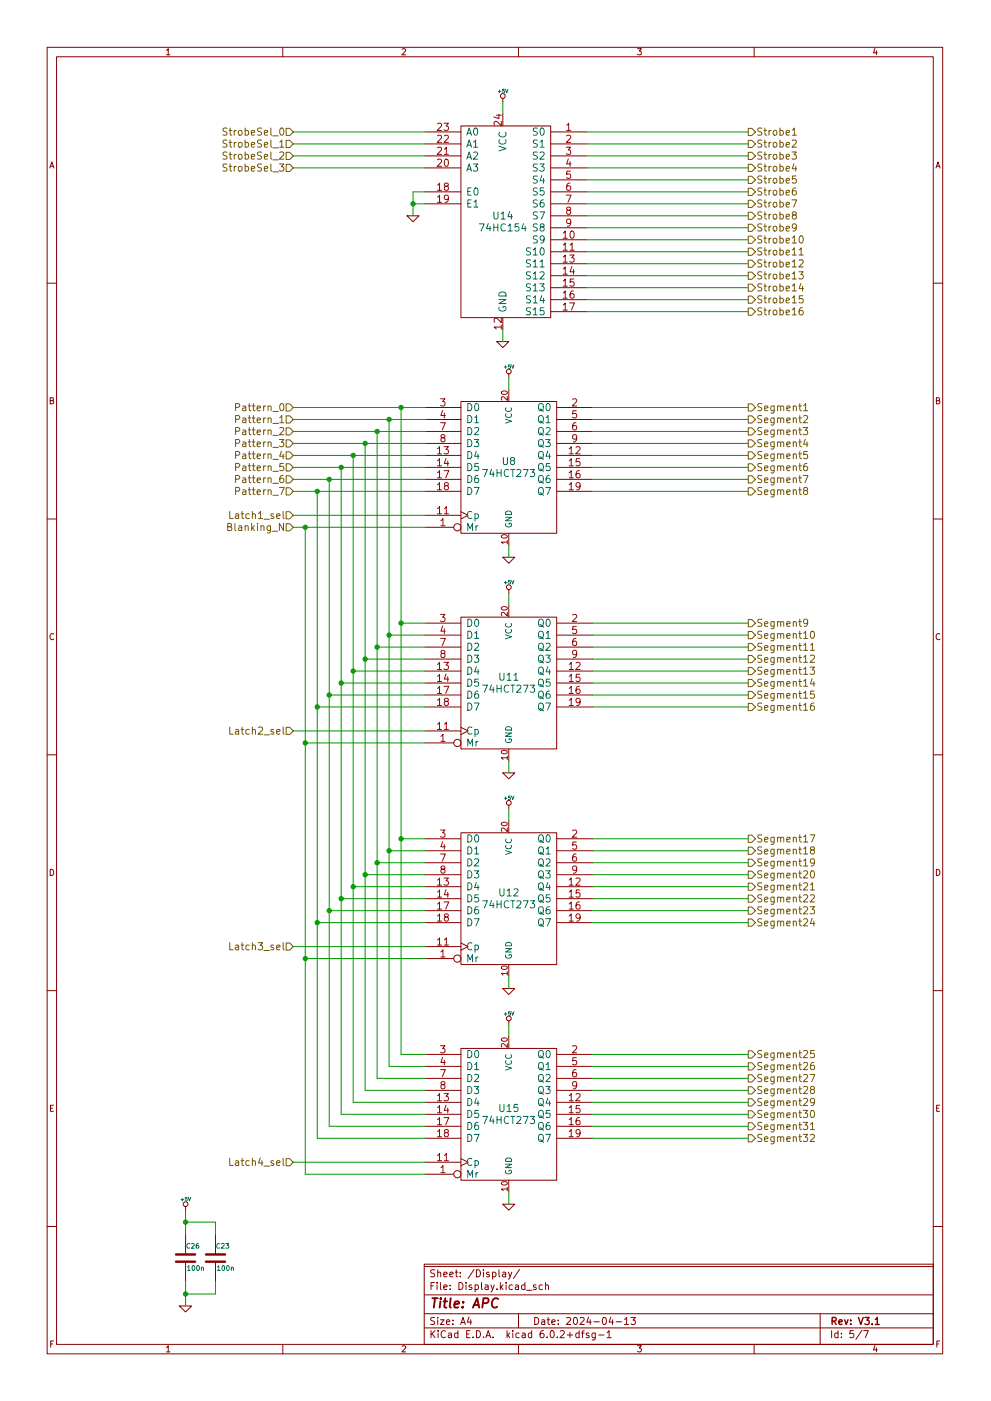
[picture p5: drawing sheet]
<svg xmlns="http://www.w3.org/2000/svg" width="210mm" height="297mm" viewBox="0 0 210 297" stroke-linecap="round" stroke-linejoin="round" font-family="sans-serif">
<g fill="none" stroke="#840000" stroke-width=".21">
<path d="M10 10h190v277h-190zM12 12h186v273h-186zM60 10v2M110 10v2M160 10v2M90.2 28h7.6M90.2 30.5h7.6M90.2 35.6h7.6M90.2 33.1h7.6M97.8 26.7h19v40.6h-19zM106.7 20.9v.7M116.8 28h7.7"/>
<path d="M116.8 30.5h7.7M116.8 35.6h7.7M116.8 33.1h7.7M116.8 38.1h7.7M86.4 45.8h2.5l-1.3 1.2zM90.2 40.7h7.6M90.2 43.2h7.6M116.8 50.8h7.7M116.8 53.4h7.7M116.8 55.9h7.7M116.8 58.5h7.7M116.8 40.7h7.7"/>
<path d="M116.8 43.2h7.7M116.8 45.8h7.7M116.8 48.3h7.7M10 60h2M105.4 72.4h2.5l-1.2 1.3zM107.9 79.3v.7M116.8 61h7.7M116.8 63.5h7.7M116.8 66.1h7.7M198 60h2M90.2 96.6h7.6M90.2 99.1h7.6"/>
<path d="M90.2 86.4h7.6M90.2 88.9h7.6M90.2 91.5h7.6M90.2 94h7.6M97.8 85.1h20.3v28h-20.3zM118.1 96.6h7.6M118.1 99.1h7.6M118.1 86.4h7.6M118.1 88.9h7.6M118.1 91.5h7.6M118.1 94h7.6M10 110h2"/>
<path d="M90.2 111.8h6.1M90.2 109.3h7.6M90.2 101.6h7.6M90.2 104.2h7.6M97.8 108.5l1.5 .8-1.5 .7M106.7 118.1h2.5l-1.3 1.3zM118.1 101.6h7.6M118.1 104.2h7.6M198 110h2M90.2 132.1h7.6M90.2 134.7h7.6M90.2 137.2h7.6"/>
<path d="M90.2 139.7h7.6M97.8 130.8h20.3v28h-20.3zM107.9 125v.8M118.1 132.1h7.6M118.1 134.7h7.6M118.1 137.2h7.6M118.1 139.7h7.6M90.2 157.5h6.1M90.2 155h7.6M90.2 142.3h7.6M90.2 144.8h7.6M90.2 147.4h7.6"/>
<path d="M90.2 149.9h7.6M97.8 154.2l1.5 .8-1.5 .7M118.1 142.3h7.6M118.1 144.8h7.6M118.1 147.4h7.6M118.1 149.9h7.6M10 160h2M90.2 177.8h7.6M97.8 176.6h20.3v27.9h-20.3zM106.7 163.9h2.5l-1.3 1.2zM107.9 170.7v.8M118.1 177.8h7.6"/>
<path d="M198 160h2M90.2 188h7.6M90.2 190.5h7.6M90.2 193.1h7.6M90.2 195.6h7.6M90.2 180.4h7.6M90.2 182.9h7.6M90.2 185.5h7.6M97.8 199.9l1.5 .8-1.5 .8M118.1 188h7.6M118.1 190.5h7.6M118.1 193.1h7.6"/>
<path d="M118.1 195.6h7.6M118.1 180.4h7.6M118.1 182.9h7.6M118.1 185.5h7.6M10 210h2M90.2 203.2h6.1M90.2 200.7h7.6M106.7 209.6h2.5l-1.3 1.3zM107.9 216.4v.8M198 210h2M90.2 233.7h7.6M90.2 236.3h7.6"/>
<path d="M90.2 238.8h7.6M90.2 223.6h7.6M90.2 226.1h7.6M90.2 228.6h7.6M90.2 231.2h7.6M97.8 222.3h20.3v27.9h-20.3zM118.1 233.7h7.6M118.1 236.3h7.6M118.1 238.8h7.6M118.1 223.6h7.6M118.1 226.1h7.6M118.1 228.6h7.6"/>
<path d="M118.1 231.2h7.6M39.4 255.8v.8M90.2 249h6.1M90.2 246.4h7.6M90.2 241.3h7.6M97.8 245.7l1.5 .7-1.5 .8M106.7 255.3h2.5l-1.3 1.3zM118.1 241.3h7.6M10 260h2M38.1 276.9h2.5l-1.2 1.3zM39.4 261.7v4.3M39.4 267.5v4.3"/>
<path d="M45.7 261.7v4.3M45.7 267.5v4.3M90 268h108v17h-108zM90 278.5h108M90 274.5h108M90 268.5h108M99.5 279.2l-.3 1.1h.9M99.9 279.8v1M106.7 269.8h.5l.1 .9M107.3 270.1h-.5l-.2 .3 .2 .3 .5-.1M107.9 269.7l.3 1M108.6 269.7l-.5 1.4-.2 .1"/>
<path d="M110 278.5v3M110.2 269.1l-1.3 2M111.7 273.6h1.2M113.7 272.5l-.3-.1-.2 .2v.2l.5 .2v.3h-.5M115.1 272.5l-.4-.1-.3 .3 .1 .6h.6M115.7 272.6l.2-.2 .4 .1 .1 .9M115.7 271.9v1.5M129.6 279.2l-.4 1.1h1M129.9 279.8v1M132.5 279.7l.4-.4v1.5M133.9 279.3h.9l-.5 .6 .4 .1v.7l-.2 .1-.6-.1M174 278.5v6.5"/>
<path d="M198 260h2M60 285v2M90 281.5h108M110 285v2M122.9 282.7l-.5-.1-.2 .3 .1 .6h.6M122.9 282.1v1.5M123.4 282.6h.5M123.9 282.1l-.3 .2v1.3M124.9 282.7l-.3-.1-.2 .2v.2l.5 .2v.3h-.5M126.3 282.6v1.2l-.3 .3-.3-.1M126.3 282.7l-.4-.1-.3 .3 .1 .6h.6M127 283h1.2"/>
<path d="M128.8 282.5l.4-.4v1.5M128.8 283.6h.9M130.7 280.2h1.2M132.5 280.8h.9M160 285v2M182.9 282l-1.3 2M183.2 282.1h1l-.6 1.5"/>
<circle cx="106.7" cy="20.4" r=".51"/>
<circle cx="108" cy="78.8" r=".51"/>
<circle cx="97" cy="111.8" r=".76"/>
<circle cx="108" cy="124.5" r=".51"/>
<circle cx="97" cy="157.5" r=".76"/>
<circle cx="108" cy="170.2" r=".51"/>
<circle cx="97" cy="203.2" r=".76"/>
<circle cx="108" cy="215.9" r=".51"/>
<circle cx="39.4" cy="255.3" r=".51"/>
<circle cx="97" cy="249" r=".76"/>
</g>
<path d="M185.7 279.7l.4-.4v1.5M185.7 280.8h.9" fill="none" stroke="#840000" stroke-width=".3"/>
<path d="M105.7 275.4a.88 .88 0 0 0-1 0 .88 .88 0 0 0-.4 1 .69 .69 0 0 0 .4 .8 .69 .69 0 0 0 .8-.1" fill="none" stroke="#840000" stroke-width=".4"/>
<path d="M37.3 267.5h4.1M37.3 266h4.1M43.7 267.5h4.1M43.7 266h4.1" fill="none" stroke="#840000" stroke-width=".51"/>
<g fill="none" stroke="#725600" stroke-width=".21">
<path d="M48.2 29.8l-.6-.1-.3 .3 .1 .3 .7 .3v.5l-.2 .1-.6-.1M48.2 34.8h-.6l-.3 .3 .1 .3 .7 .3v.4l-.2 .2-.6-.1M48.2 32.3l-.6-.1-.3 .3 .1 .4 .7 .3v.4l-.2 .1h-.6M48.2 27.2l-.6-.1-.3 .3 .1 .4 .7 .3v.4l-.2 .2-.6-.1M60.7 29.8h.8l.7 .7-.7 .8h-.8zM60.7 34.8h.8l.7 .8-.7 .8h-.8zM60.7 32.3h.8l.7 .8-.7 .7h-.8zM60.7 27.2h.8l.7 .8-.7 .7h-.8zM158.7 37.4h.8l.8 .7-.8 .8h-.8zM158.7 32.3h.8l.8 .8-.8 .7h-.8zM158.7 39.9h.8l.8 .8-.8 .7h-.8zM158.7 27.2h.8l.8 .8-.8 .7h-.8z"/>
<path d="M158.7 29.8h.8l.8 .7-.8 .8h-.8zM158.7 34.8h.8l.8 .8-.8 .8h-.8zM168 32.2h1l-.5 .6 .4 .1v.7l-.2 .1-.7-.1M168.1 27.6l.4-.5v1.6M168.1 29.8l.6-.1 .3 .4-1 1.1h1M168.1 28.7h.9M168.5 34.7l-.4 1.1h.9M168.8 39.8l-.4 .1a1.03 1.03 0 0 0 0 1.5l.5-.2 .1-.5-.3-.3h-.3l-.3 .3M168.8 35.3v1M168.9 37.3h-.7l-.1 .7 .2-.1 .5 .1 .2 .2-.1 .5-.2 .1-.6-.1M158.7 45h.8l.8 .8-.8 .7h-.8zM158.7 57.7h.8l.8 .8-.8 .7h-.8z"/>
<path d="M158.7 52.6h.8l.8 .8-.8 .7h-.8zM158.7 47.5h.8l.8 .8-.8 .8h-.8zM158.7 42.5h.8l.8 .7-.8 .8h-.8zM158.7 55.2h.8l.8 .7-.8 .8h-.8zM158.7 50.1h.8l.8 .7-.8 .8h-.8zM168 42.4h1l-.6 1.5M168.4 45.6l-.3-.3 .1-.2 .2-.2 .4 .1 .2 .2-.1 .2-.7 .2-.1 .3 .1 .4 .2 .1h.3l.3-.2v-.3l-.3-.3M169 48.1l-.3 .3-.5-.1-.1-.2 .1-.6h.5l.2 .1a1.01 1.01 0 0 1-.4 1.4h-.3M169.5 57.6h.9l-.5 .6 .4 .1v.7l-.2 .1-.6-.1M169.5 53l.5-.5v1.6M169.5 55.2l.6-.1 .3 .4-.9 1.1h.9M169.5 54.1h.9"/>
<path d="M169.7 50.1l.2-.1a.81 .81 0 0 1 .5 .8 .81 .81 0 0 1-.5 .7l-.2-.1-.2-.5zM158.7 62.8h.8l.8 .7-.8 .8h-.8zM158.7 65.3h.8l.8 .8-.8 .7h-.8zM158.7 60.2h.8l.8 .8-.8 .8h-.8zM169.9 60.1l-.4 1.1h1M170.3 65.2l-.5 .1a1.03 1.03 0 0 0 0 1.5l.5-.2 .1-.5-.3-.3-.4 .1-.2 .2M170.3 60.7v1M170.3 62.7h-.7l-.1 .7 .3-.1 .5 .1 .1 .2-.1 .5-.2 .1-.6-.1M50 88.9l.7-.1 .2-.2-.1-.4-.8-.1v1.5M50 94l.7-.1 .2-.2-.1-.4-.8-.1v1.5M50 96.5l.7-.1 .2-.2-.1-.3-.8-.2v1.5M50 99.1l.7-.1 .2-.2-.1-.4-.8-.1v1.5"/>
<path d="M50 91.4h.7l.2-.2-.1-.4-.8-.2v1.6M50 86.4l.7-.1 .2-.2-.1-.4-.8-.1v1.5M60.7 88.2h.8l.7 .7-.7 .8h-.8zM60.7 93.3h.8l.7 .7-.7 .8h-.8zM60.7 95.8h.8l.7 .8-.7 .7h-.8zM60.7 98.3h.8l.7 .8-.7 .8h-.8zM60.7 90.7h.8l.7 .8-.7 .7h-.8zM60.7 85.6h.8l.7 .8-.7 .8h-.8zM158.7 90.7h.8l.8 .8-.8 .7h-.8zM158.7 88.2h.8l.8 .7-.8 .8h-.8zM158.7 93.3h.8l.8 .7-.8 .8h-.8zM158.7 98.3h.8l.8 .8-.8 .8h-.8z"/>
<path d="M158.7 95.8h.8l.8 .8-.8 .7h-.8zM158.7 85.6h.8l.8 .8-.8 .8h-.8zM170.4 90.6h1l-.6 .6 .5 .2v.6l-.2 .2-.7-.2M170.5 88.2l.6-.1 .3 .4-1 1.1h1M170.5 86l.4-.4v1.5M170.5 87.1h.9M170.8 93.1l-.3 1.1h.9M171.2 98.3h-.4a1.03 1.03 0 0 0 0 1.5l.5-.2 .1-.5-.3-.3-.5 .1-.1 .2M171.2 93.7v1M171.3 95.7h-.7l-.1 .7 .2-.1 .5 .1 .2 .2-.1 .5-.2 .1-.6-.1M48.3 111.7l.7-.1 .1-.2-.1-.3-.7-.1v1.5h.6l.2-.2 .1-.3-.4-.3M48.8 108.4v1.5h.7"/>
<path d="M50 101.6l.7-.1 .2-.2-.1-.4-.8-.1v1.5M50 104.1h.7l.2-.2-.1-.4-.8-.2v1.6M60.7 111h.8l.7 .8-.7 .8h-.8zM60.7 100.9h.8l.7 .7-.7 .8h-.8zM60.7 108.5h.8l.7 .8-.7 .7h-.8zM60.7 103.4h.8l.7 .8-.7 .7h-.8zM158.7 100.9h.8l.8 .7-.8 .8h-.8zM158.7 103.4h.8l.8 .8-.8 .7h-.8zM170.4 100.8h1l-.6 1.5M170.8 104l-.3-.3 .1-.2 .2-.2 .4 .1 .2 .2-.1 .3-.7 .2-.1 .2v.3l.3 .3h.3l.3-.3v-.3l-.3-.3M158.7 139h.8l.8 .7-.8 .8h-.8zM158.7 136.4h.8l.8 .8-.8 .8h-.8z"/>
<path d="M158.7 133.9h.8l.8 .8-.8 .7h-.8zM158.7 131.4h.8l.8 .7-.8 .8h-.8zM171.4 131.9l-.3 .3h-.5l-.1-.3 .1-.5 .5-.1 .2 .1a1.01 1.01 0 0 1-.4 1.4h-.3M171.9 139l.6-.1 .3 .4-.9 1.1h.9M171.9 136.8l.5-.4v1.5M171.9 137.9h.9M172.1 134l.2-.2a.81 .81 0 0 1 .5 .8 .81 .81 0 0 1-.5 .7l-.2-.1-.2-.4zM48.8 154.1v1.6h.7M60.7 154.2h.8l.7 .8-.7 .7h-.8zM158.7 141.5h.8l.8 .8-.8 .7h-.8zM158.7 144.1h.8l.8 .7-.8 .8h-.8zM158.7 146.6h.8l.8 .8-.8 .7h-.8z"/>
<path d="M158.7 149.1h.8l.8 .8-.8 .8h-.8zM171.9 141.4h.9l-.5 .6 .4 .2v.6l-.2 .2-.6-.2M172.3 143.9l-.4 1.1h1M172.7 149.1h-.5a1.03 1.03 0 0 0 0 1.5l.5-.2 .1-.5-.3-.3-.4 .1-.2 .2M172.7 144.5v1M172.7 146.5h-.7l-.1 .7 .3-.1 .5 .1 .1 .2-.1 .5-.2 .1-.6-.1M158.7 179.6h.8l.8 .8-.8 .7h-.8zM158.7 177.1h.8l.8 .7-.8 .8h-.8zM171.9 177h1l-.7 1.5M48.8 199.9v1.5h.7M60.7 199.9h.8l.7 .8-.7 .8h-.8zM158.7 187.2h.8l.8 .8-.8 .8h-.8z"/>
<path d="M158.7 194.9h.8l.8 .7-.8 .8h-.8zM158.7 192.3h.8l.8 .8-.8 .7h-.8zM158.7 189.8h.8l.8 .7-.8 .8h-.8zM158.7 182.2h.8l.8 .7-.8 .8h-.8zM158.7 184.7h.8l.8 .8-.8 .7h-.8zM171.9 192.2h.9l-.5 .6 .4 .2v.6l-.2 .2-.6-.2M171.9 187.6l.5-.4v1.5M171.9 189.8l.6-.1 .3 .4-.9 1.1h.9M171.9 188.7h.9M172.1 184.8l.2-.2a.81 .81 0 0 1 .5 .8 .81 .81 0 0 1-.5 .7l-.2-.1-.2-.4zM172.2 180.2l-.3-.3 .1-.2 .2-.2 .5 .1 .1 .2-.1 .3-.6 .2-.2 .2 .1 .4 .2 .2 .5-.1 .1-.2v-.3l-.3-.3M172.3 194.7l-.4 1.1h1"/>
<path d="M172.7 195.3v1M172.8 182.7l-.3 .3h-.4l-.2-.3 .2-.5 .4-.1 .2 .1a1.01 1.01 0 0 1-.3 1.4h-.3M158.7 227.9h.8l.8 .7-.8 .8h-.8zM158.7 230.4h.8l.8 .8-.8 .7h-.8zM158.7 225.3h.8l.8 .8-.8 .8h-.8zM158.7 238h.8l.8 .8-.8 .8h-.8zM158.7 233h.8l.8 .7-.8 .8h-.8zM158.7 222.8h.8l.8 .8-.8 .7h-.8zM158.7 235.5h.8l.8 .8-.8 .7h-.8zM171.9 227.8h1l-.7 1.5M171.9 238.4l.5-.4v1.5M171.9 239.5h.9"/>
<path d="M172.1 235.6l.2-.2a.81 .81 0 0 1 .5 .8 .81 .81 0 0 1-.5 .7l-.2-.1-.2-.4zM172.2 231l-.3-.3 .1-.2 .2-.2 .5 .1 .1 .2-.1 .3-.6 .2-.2 .2 .1 .4 .2 .2 .5-.1 .1-.2v-.3l-.3-.3M172.7 225.3h-.5a1.03 1.03 0 0 0 0 1.5l.5-.2 .1-.5-.3-.3-.4 .1-.2 .2M172.7 222.7h-.7l-.1 .7 .3-.1 .5 .1 .1 .2-.1 .5-.2 .1-.6-.1M172.8 233.5l-.3 .3h-.4l-.2-.3 .2-.5 .4-.1 .2 .1a1.01 1.01 0 0 1-.3 1.4h-.3M48.8 245.6v1.5h.7M60.7 245.7h.8l.7 .7-.7 .8h-.8zM158.7 240.6h.8l.8 .7-.8 .8h-.8zM171.9 240.6l.6-.1 .3 .4-.9 1.1h.9"/>
</g>
<g fill="none" stroke="#009600" stroke-width=".21">
<path d="M62.2 33.1h28M62.2 28h28M62.2 30.5h28M62.2 35.6h28M106.7 21.6v2.6M124.5 33.1h34.2M124.5 38.1h34.2M124.5 28h34.2M124.5 30.5h34.2M124.5 35.6h34.2M87.6 43.2h2.6M90.2 40.7h-2.6v5.1"/>
<path d="M124.5 58.5h34.2M124.5 53.4h34.2M124.5 50.8h34.2M124.5 55.9h34.2M124.5 45.8h34.2M124.5 48.3h34.2M124.5 43.2h34.2M124.5 40.7h34.2M106.7 69.9v2.5M124.5 66.1h34.2M124.5 63.5h34.2M124.5 61h34.2"/>
<path d="M62.2 88.9h28M62.2 96.6h28M62.2 99.1h28M62.2 86.4h28M62.2 91.5h28M62.2 94h28M72.4 99.1v137.2h17.8M74.9 96.6v137.1h15.3M77.5 94v137.2h12.7M80 91.5v137.1h10.2M82.5 88.9v137.2h7.7M85.1 86.4v137.2h5.1"/>
<path d="M107.9 80v2.6M125.7 88.9h33M125.7 96.6h33M125.7 99.1h33M125.7 86.4h33M125.7 91.5h33M125.7 94h33M62.2 104.2h28M62.2 101.6h28M62.2 109.3h28M62.2 111.8h28M64.8 111.8v137.2h25.4"/>
<path d="M67.3 104.2v137.1h22.9M69.8 101.6v137.2h20.4M107.9 115.6v2.5M125.7 104.2h33M125.7 101.6h33M77.5 139.7h12.7M80 137.2h10.2M82.5 134.7h7.7M85.1 132.1h5.1M107.9 125.8v2.5M125.7 139.7h33M125.7 137.2h33"/>
<path d="M125.7 132.1h33M125.7 134.7h33M62.2 155h28M64.8 157.5h25.4M67.3 149.9h22.9M69.8 147.4h20.4M72.4 144.8h17.8M74.9 142.3h15.3M125.7 144.8h33M125.7 147.4h33M125.7 149.9h33M125.7 142.3h33"/>
<path d="M85.1 177.8h5.1M107.9 161.3v2.6M107.9 171.5v2.5M125.7 177.8h33M67.3 195.6h22.9M69.8 193.1h20.4M72.4 190.5h17.8M74.9 188h15.3M77.5 185.5h12.7M80 182.9h10.2M82.5 180.4h7.7M125.7 180.4h33"/>
<path d="M125.7 182.9h33M125.7 193.1h33M125.7 195.6h33M125.7 185.5h33M125.7 190.5h33M125.7 188h33M62.2 200.7h28M64.8 203.2h25.4M107.9 207v2.6M107.9 217.2v2.5M125.7 233.7h33M125.7 228.6h33"/>
<path d="M125.7 238.8h33M125.7 236.3h33M125.7 231.2h33M125.7 226.1h33M125.7 223.6h33M39.4 259.1h6.3v2.6M39.4 256.6v5.1M62.2 246.4h28M107.9 252.8v2.5M125.7 241.3h33M39.4 271.8v5.1M45.7 271.8v2.6h-6.3"/>
</g>
<g fill="#009600" stroke="#009600" stroke-width=".21">
<circle cx="80" cy="182.9" r=".46"/>
<circle cx="82.5" cy="180.4" r=".46"/>
<circle cx="77.5" cy="185.5" r=".46"/>
<circle cx="74.9" cy="188" r=".46"/>
<circle cx="69.8" cy="147.4" r=".46"/>
<circle cx="67.3" cy="149.9" r=".46"/>
<circle cx="64.8" cy="157.5" r=".46"/>
<circle cx="72.4" cy="144.8" r=".46"/>
<circle cx="74.9" cy="142.3" r=".46"/>
<circle cx="85.1" cy="177.8" r=".46"/>
<circle cx="74.9" cy="96.6" r=".46"/>
<circle cx="77.5" cy="94" r=".46"/>
<circle cx="69.8" cy="101.6" r=".46"/>
<circle cx="64.8" cy="111.8" r=".46"/>
<circle cx="67.3" cy="104.2" r=".46"/>
<circle cx="72.4" cy="99.1" r=".46"/>
<circle cx="69.8" cy="193.1" r=".46"/>
<circle cx="64.8" cy="203.2" r=".46"/>
<circle cx="67.3" cy="195.6" r=".46"/>
<circle cx="72.4" cy="190.5" r=".46"/>
<circle cx="39.4" cy="274.4" r=".46"/>
<circle cx="39.4" cy="259.1" r=".46"/>
<circle cx="85.1" cy="86.4" r=".46"/>
<circle cx="87.6" cy="43.2" r=".46"/>
<circle cx="82.5" cy="88.9" r=".46"/>
<circle cx="80" cy="91.5" r=".46"/>
<circle cx="82.5" cy="134.7" r=".46"/>
<circle cx="80" cy="137.2" r=".46"/>
<circle cx="77.5" cy="139.7" r=".46"/>
<circle cx="85.1" cy="132.1" r=".46"/>
</g>
<text font-size="2.8" fill="#840000" x="91" y="277.3">Title: APC</text>
<g font-size="2.1" fill="#725600">
<text x="48.3" y="28.7">StrobeSel_0</text>
<text x="160.4" y="28.7">Strobe1</text>
<text x="48.3" y="31.3">StrobeSel_1</text>
<text x="48.3" y="33.8">StrobeSel_2</text>
<text x="160.4" y="33.8">Strobe3</text>
<text x="160.4" y="31.3">Strobe2</text>
<text x="48.3" y="36.4">StrobeSel_3</text>
<text x="160.4" y="38.9">Strobe5</text>
<text x="160.4" y="41.4">Strobe6</text>
<text x="160.4" y="36.4">Strobe4</text>
<text x="160.4" y="46.5">Strobe8</text>
<text x="160.4" y="44">Strobe7</text>
<text x="160.4" y="49.1">Strobe9</text>
<text x="160.4" y="51.6">Strobe10</text>
<text x="160.4" y="59.2">Strobe13</text>
<text x="160.4" y="54.1">Strobe11</text>
<text x="160.4" y="56.7">Strobe12</text>
<text x="160.4" y="64.3">Strobe15</text>
<text x="160.4" y="61.8">Strobe14</text>
<text x="160.4" y="66.8">Strobe16</text>
<text x="50.9" y="89.7">Pattern_1</text>
<text x="50.9" y="87.2">Pattern_0</text>
<text x="160.4" y="89.7">Segment2</text>
<text x="160.4" y="87.2">Segment1</text>
<text x="50.9" y="94.8">Pattern_3</text>
<text x="50.9" y="92.2">Pattern_2</text>
<text x="160.4" y="92.2">Segment3</text>
<text x="160.4" y="94.8">Segment4</text>
<text x="50.9" y="97.3">Pattern_4</text>
<text x="50.9" y="99.9">Pattern_5</text>
<text x="160.4" y="99.9">Segment6</text>
<text x="160.4" y="97.3">Segment5</text>
<text x="50.9" y="102.4">Pattern_6</text>
<text x="50.9" y="104.9">Pattern_7</text>
<text x="160.4" y="102.4">Segment7</text>
<text x="160.4" y="104.9">Segment8</text>
<text x="48.9" y="112.6">Blanking_N</text>
<text x="49.6" y="110">Latch1_sel</text>
<text x="160.4" y="138">Segment11</text>
<text x="160.4" y="135.4">Segment10</text>
<text x="160.4" y="132.9">Segment9</text>
<text x="160.4" y="143">Segment13</text>
<text x="160.4" y="140.5">Segment12</text>
<text x="160.4" y="145.6">Segment14</text>
<text x="160.4" y="148.1">Segment15</text>
<text x="49.6" y="155.7">Latch2_sel</text>
<text x="160.4" y="150.7">Segment16</text>
<text x="160.4" y="178.6">Segment17</text>
<text x="160.4" y="181.1">Segment18</text>
<text x="160.4" y="183.7">Segment19</text>
<text x="160.4" y="188.8">Segment21</text>
<text x="160.4" y="191.3">Segment22</text>
<text x="160.4" y="186.2">Segment20</text>
<text x="160.4" y="196.4">Segment24</text>
<text x="160.4" y="193.8">Segment23</text>
<text x="49.6" y="201.5">Latch3_sel</text>
<text x="160.4" y="226.9">Segment26</text>
<text x="160.4" y="224.3">Segment25</text>
<text x="160.4" y="229.4">Segment27</text>
<text x="160.4" y="231.9">Segment28</text>
<text x="160.4" y="239.6">Segment31</text>
<text x="160.4" y="234.5">Segment29</text>
<text x="160.4" y="237">Segment30</text>
<text x="160.4" y="242.1">Segment32</text>
<text x="49.6" y="247.2">Latch4_sel</text>
</g>
<g font-size="2.1" fill="#a90000">
<text x="92.8" y="27.7">23</text>
<text x="106.4" y="26.6" transform="rotate(-90 106.4 26.6)">24</text>
<text x="120.1" y="27.7">1</text>
<text x="92.8" y="35.3">20</text>
<text x="92.8" y="32.8">21</text>
<text x="92.8" y="30.3">22</text>
<text x="120.1" y="30.3">2</text>
<text x="120.1" y="32.8">3</text>
<text x="120.1" y="35.3">4</text>
<text x="92.8" y="40.4">18</text>
<text x="120.1" y="37.9">5</text>
<text x="120.1" y="40.4">6</text>
<text x="92.8" y="43">19</text>
<text x="120.1" y="43">7</text>
<text x="120.1" y="45.5">8</text>
<text x="119.5" y="50.6">10</text>
<text x="119.5" y="53.1">11</text>
<text x="120.1" y="48">9</text>
<text x="119.5" y="55.7">13</text>
<text x="119.5" y="58.2">14</text>
<text x="119.5" y="60.7">15</text>
<text x="119.5" y="63.3">16</text>
<text x="119.5" y="65.8">17</text>
<text x="106.4" y="69.8" transform="rotate(-90 106.4 69.8)">12</text>
<text x="93.4" y="86.1">3</text>
<text x="93.4" y="88.7">4</text>
<text x="121.3" y="86.1">2</text>
<text x="121.3" y="88.7">5</text>
<text x="93.4" y="91.2">7</text>
<text x="93.4" y="93.8">8</text>
<text x="121.3" y="91.2">6</text>
<text x="121.3" y="93.8">9</text>
<text x="92.8" y="96.3">13</text>
<text x="92.8" y="98.8">14</text>
<text x="92.8" y="101.4">17</text>
<text x="120.7" y="96.3">12</text>
<text x="120.7" y="98.8">15</text>
<text x="120.7" y="101.4">16</text>
<text x="92.8" y="103.9">18</text>
<text x="120.7" y="103.9">19</text>
<text x="92.8" y="109">11</text>
<text x="93.4" y="111.5">1</text>
<text x="93.4" y="131.9">3</text>
<text x="121.3" y="131.9">2</text>
<text x="93.4" y="134.4">4</text>
<text x="93.4" y="136.9">7</text>
<text x="121.3" y="134.4">5</text>
<text x="121.3" y="136.9">6</text>
<text x="92.8" y="142">13</text>
<text x="93.4" y="139.5">8</text>
<text x="120.7" y="142">12</text>
<text x="121.3" y="139.5">9</text>
<text x="92.8" y="144.6">14</text>
<text x="92.8" y="147.1">17</text>
<text x="92.8" y="149.6">18</text>
<text x="120.7" y="144.6">15</text>
<text x="120.7" y="147.1">16</text>
<text x="120.7" y="149.6">19</text>
<text x="92.8" y="154.7">11</text>
<text x="93.4" y="157.3">1</text>
<text x="93.4" y="177.6">3</text>
<text x="121.3" y="177.6">2</text>
<text x="93.4" y="180.1">4</text>
<text x="93.4" y="182.7">7</text>
<text x="93.4" y="185.2">8</text>
<text x="121.3" y="180.1">5</text>
<text x="121.3" y="182.7">6</text>
<text x="121.3" y="185.2">9</text>
<text x="92.8" y="187.7">13</text>
<text x="92.8" y="190.3">14</text>
<text x="120.7" y="187.7">12</text>
<text x="120.7" y="190.3">15</text>
<text x="92.8" y="192.8">17</text>
<text x="92.8" y="195.4">18</text>
<text x="120.7" y="192.8">16</text>
<text x="120.7" y="195.4">19</text>
<text x="92.8" y="200.4">11</text>
<text x="93.4" y="203">1</text>
<text x="93.4" y="223.3">3</text>
<text x="93.4" y="225.8">4</text>
<text x="121.3" y="223.3">2</text>
<text x="121.3" y="225.8">5</text>
<text x="92.8" y="233.5">13</text>
<text x="93.4" y="228.4">7</text>
<text x="93.4" y="230.9">8</text>
<text x="120.7" y="233.5">12</text>
<text x="121.3" y="228.4">6</text>
<text x="121.3" y="230.9">9</text>
<text x="92.8" y="236">14</text>
<text x="92.8" y="238.5">17</text>
<text x="120.7" y="236">15</text>
<text x="120.7" y="238.5">16</text>
<text x="92.8" y="241.1">18</text>
<text x="120.7" y="241.1">19</text>
<text x="92.8" y="246.2">11</text>
<text x="93.4" y="248.7">1</text>
</g>
<g font-size="2.1" fill="#006464">
<text x="98.8" y="28.7">A0</text>
<text x="113.2" y="28.7">S0</text>
<text x="98.8" y="33.8">A2</text>
<text x="98.8" y="31.3">A1</text>
<text x="107.4" y="32.2" transform="rotate(-90 107.4 32.2)">VCC</text>
<text x="113.2" y="31.3">S1</text>
<text x="113.2" y="33.8">S2</text>
<text x="98.8" y="41.4">E0</text>
<text x="98.8" y="36.4">A3</text>
<text x="113.2" y="36.4">S3</text>
<text x="113.2" y="38.9">S4</text>
<text x="113.2" y="41.4">S5</text>
<text x="98.8" y="44">E1</text>
<text x="104.7" y="46.5">U14</text>
<text x="113.2" y="44">S6</text>
<text x="113.2" y="46.5">S7</text>
<text x="102.2" y="49.1">74HC154</text>
<text x="113.2" y="51.6">S9</text>
<text x="113.2" y="49.1">S8</text>
<text x="112" y="54.1">S10</text>
<text x="112" y="56.7">S11</text>
<text x="112" y="59.2">S12</text>
<text x="112" y="61.8">S13</text>
<text x="112" y="64.3">S14</text>
<text x="107.4" y="66.3" transform="rotate(-90 107.4 66.3)">GND</text>
<text x="112" y="66.8">S15</text>
<text x="98.8" y="87.2">D0</text>
<text x="98.8" y="89.7">D1</text>
<text x="114.3" y="87.2">Q0</text>
<text x="114.3" y="89.7">Q1</text>
<text x="98.8" y="92.2">D2</text>
<text x="98.8" y="94.8">D3</text>
<text x="114.3" y="92.2">Q2</text>
<text x="114.3" y="94.8">Q3</text>
<text x="98.8" y="97.3">D4</text>
<text x="98.8" y="99.9">D5</text>
<text x="102.8" y="101.1">74HCT273</text>
<text x="106.6" y="98.6">U8</text>
<text x="114.3" y="97.3">Q4</text>
<text x="114.3" y="99.9">Q5</text>
<text x="98.8" y="102.4">D6</text>
<text x="98.8" y="104.9">D7</text>
<text x="114.3" y="102.4">Q6</text>
<text x="114.3" y="104.9">Q7</text>
<text x="98.8" y="112.6">Mr</text>
<text x="98.8" y="110">Cp</text>
<text x="98.8" y="132.9">D0</text>
<text x="98.8" y="135.4">D1</text>
<text x="98.8" y="138">D2</text>
<text x="114.3" y="132.9">Q0</text>
<text x="114.3" y="135.4">Q1</text>
<text x="114.3" y="138">Q2</text>
<text x="98.8" y="143">D4</text>
<text x="98.8" y="140.5">D3</text>
<text x="114.3" y="143">Q4</text>
<text x="114.3" y="140.5">Q3</text>
<text x="98.8" y="145.6">D5</text>
<text x="98.8" y="148.1">D6</text>
<text x="102.8" y="146.8">74HCT273</text>
<text x="106" y="144.3">U11</text>
<text x="114.3" y="145.6">Q5</text>
<text x="114.3" y="148.1">Q6</text>
<text x="98.8" y="155.7">Cp</text>
<text x="98.8" y="150.7">D7</text>
<text x="114.3" y="150.7">Q7</text>
<text x="98.8" y="158.3">Mr</text>
<text x="98.8" y="178.6">D0</text>
<text x="114.3" y="178.6">Q0</text>
<text x="98.8" y="181.1">D1</text>
<text x="98.8" y="183.7">D2</text>
<text x="114.3" y="181.1">Q1</text>
<text x="114.3" y="183.7">Q2</text>
<text x="98.8" y="188.8">D4</text>
<text x="98.8" y="191.3">D5</text>
<text x="98.8" y="186.2">D3</text>
<text x="106" y="190">U12</text>
<text x="114.3" y="188.8">Q4</text>
<text x="114.3" y="191.3">Q5</text>
<text x="114.3" y="186.2">Q3</text>
<text x="98.8" y="193.8">D6</text>
<text x="98.8" y="196.4">D7</text>
<text x="102.8" y="192.6">74HCT273</text>
<text x="114.3" y="193.8">Q6</text>
<text x="114.3" y="196.4">Q7</text>
<text x="98.8" y="204">Mr</text>
<text x="98.8" y="201.5">Cp</text>
<text x="98.8" y="224.3">D0</text>
<text x="98.8" y="226.9">D1</text>
<text x="114.3" y="224.3">Q0</text>
<text x="114.3" y="226.9">Q1</text>
<text x="98.8" y="229.4">D2</text>
<text x="98.8" y="231.9">D3</text>
<text x="114.3" y="229.4">Q2</text>
<text x="114.3" y="231.9">Q3</text>
<text x="98.8" y="234.5">D4</text>
<text x="98.8" y="237">D5</text>
<text x="98.8" y="239.6">D6</text>
<text x="102.8" y="238.3">74HCT273</text>
<text x="106" y="235.7">U15</text>
<text x="114.3" y="234.5">Q4</text>
<text x="114.3" y="237">Q5</text>
<text x="114.3" y="239.6">Q6</text>
<text x="98.8" y="242.1">D7</text>
<text x="114.3" y="242.1">Q7</text>
<text x="98.8" y="249.7">Mr</text>
<text x="98.8" y="247.2">Cp</text>
</g>
<g font-size="2.1" fill="#840000">
<text x="91" y="273.5">File: Display.kicad_sch</text>
<text x="91" y="270.8">Sheet: /Display/</text>
<text x="91" y="280.9">Size: A4</text>
<text x="113" y="280.9">Date: 2024-04-13</text>
<text x="176" y="280.9">Rev: V3.1</text>
<text x="91" y="283.7">KiCad E.D.A. kicad 6.0.2+dfsg-1</text>
<text x="176" y="283.7">Id: 5/7</text>
</g>
<g font-size="1.8" fill="#840000">
<text x="35" y="11.7">1</text>
<text x="85" y="11.7">2</text>
<text x="135" y="11.7">3</text>
<text x="185" y="11.7">4</text>
<text x="10.3" y="35.7">A</text>
<text x="198.4" y="35.7">A</text>
<text x="10.3" y="85.7">B</text>
<text x="198.4" y="85.7">B</text>
<text x="10.3" y="135.7">C</text>
<text x="198.4" y="135.7">C</text>
<text x="10.3" y="185.7">D</text>
<text x="198.4" y="185.7">D</text>
<text x="10.4" y="235.7">E</text>
<text x="198.4" y="235.7">E</text>
<text x="10.4" y="285.7">F</text>
<text x="35" y="286.7">1</text>
<text x="85" y="286.7">2</text>
<text x="135" y="286.7">3</text>
<text x="185" y="286.7">4</text>
<text x="198.5" y="285.7">F</text>
</g>
<g font-size="1.8" fill="#a90000">
<text x="107.7" y="84.8" transform="rotate(-90 107.7 84.8)">20</text>
<text x="107.7" y="115.3" transform="rotate(-90 107.7 115.3)">10</text>
<text x="107.7" y="130.6" transform="rotate(-90 107.7 130.6)">20</text>
<text x="107.7" y="161" transform="rotate(-90 107.7 161)">10</text>
<text x="107.7" y="176.3" transform="rotate(-90 107.7 176.3)">20</text>
<text x="107.7" y="206.8" transform="rotate(-90 107.7 206.8)">10</text>
<text x="107.7" y="222" transform="rotate(-90 107.7 222)">20</text>
<text x="107.7" y="252.5" transform="rotate(-90 107.7 252.5)">10</text>
</g>
<g font-size="1.8" fill="#006464">
<text x="108.6" y="89.9" transform="rotate(-90 108.6 89.9)">VCC</text>
<text x="108.6" y="112.1" transform="rotate(-90 108.6 112.1)">GND</text>
<text x="108.6" y="135.6" transform="rotate(-90 108.6 135.6)">VCC</text>
<text x="108.6" y="157.8" transform="rotate(-90 108.6 157.8)">GND</text>
<text x="108.6" y="181.3" transform="rotate(-90 108.6 181.3)">VCC</text>
<text x="108.6" y="203.5" transform="rotate(-90 108.6 203.5)">GND</text>
<text x="108.6" y="227" transform="rotate(-90 108.6 227)">VCC</text>
<text x="108.6" y="249.2" transform="rotate(-90 108.6 249.2)">GND</text>
</g>
<g font-size="1.4" fill="#006464">
<text x="39.6" y="264.7">C26</text>
<text x="39.9" y="269.4">100n</text>
<text x="46" y="264.7">C23</text>
<text x="46.2" y="269.4">100n</text>
</g>
<g font-size="1.1" fill="#006464">
<text x="105.7" y="19.7">+5V</text>
<text x="107" y="78.1">+5V</text>
<text x="107" y="123.9">+5V</text>
<text x="107" y="169.6">+5V</text>
<text x="107" y="215.3">+5V</text>
<text x="38.4" y="254.7">+5V</text>
</g>
</svg>
